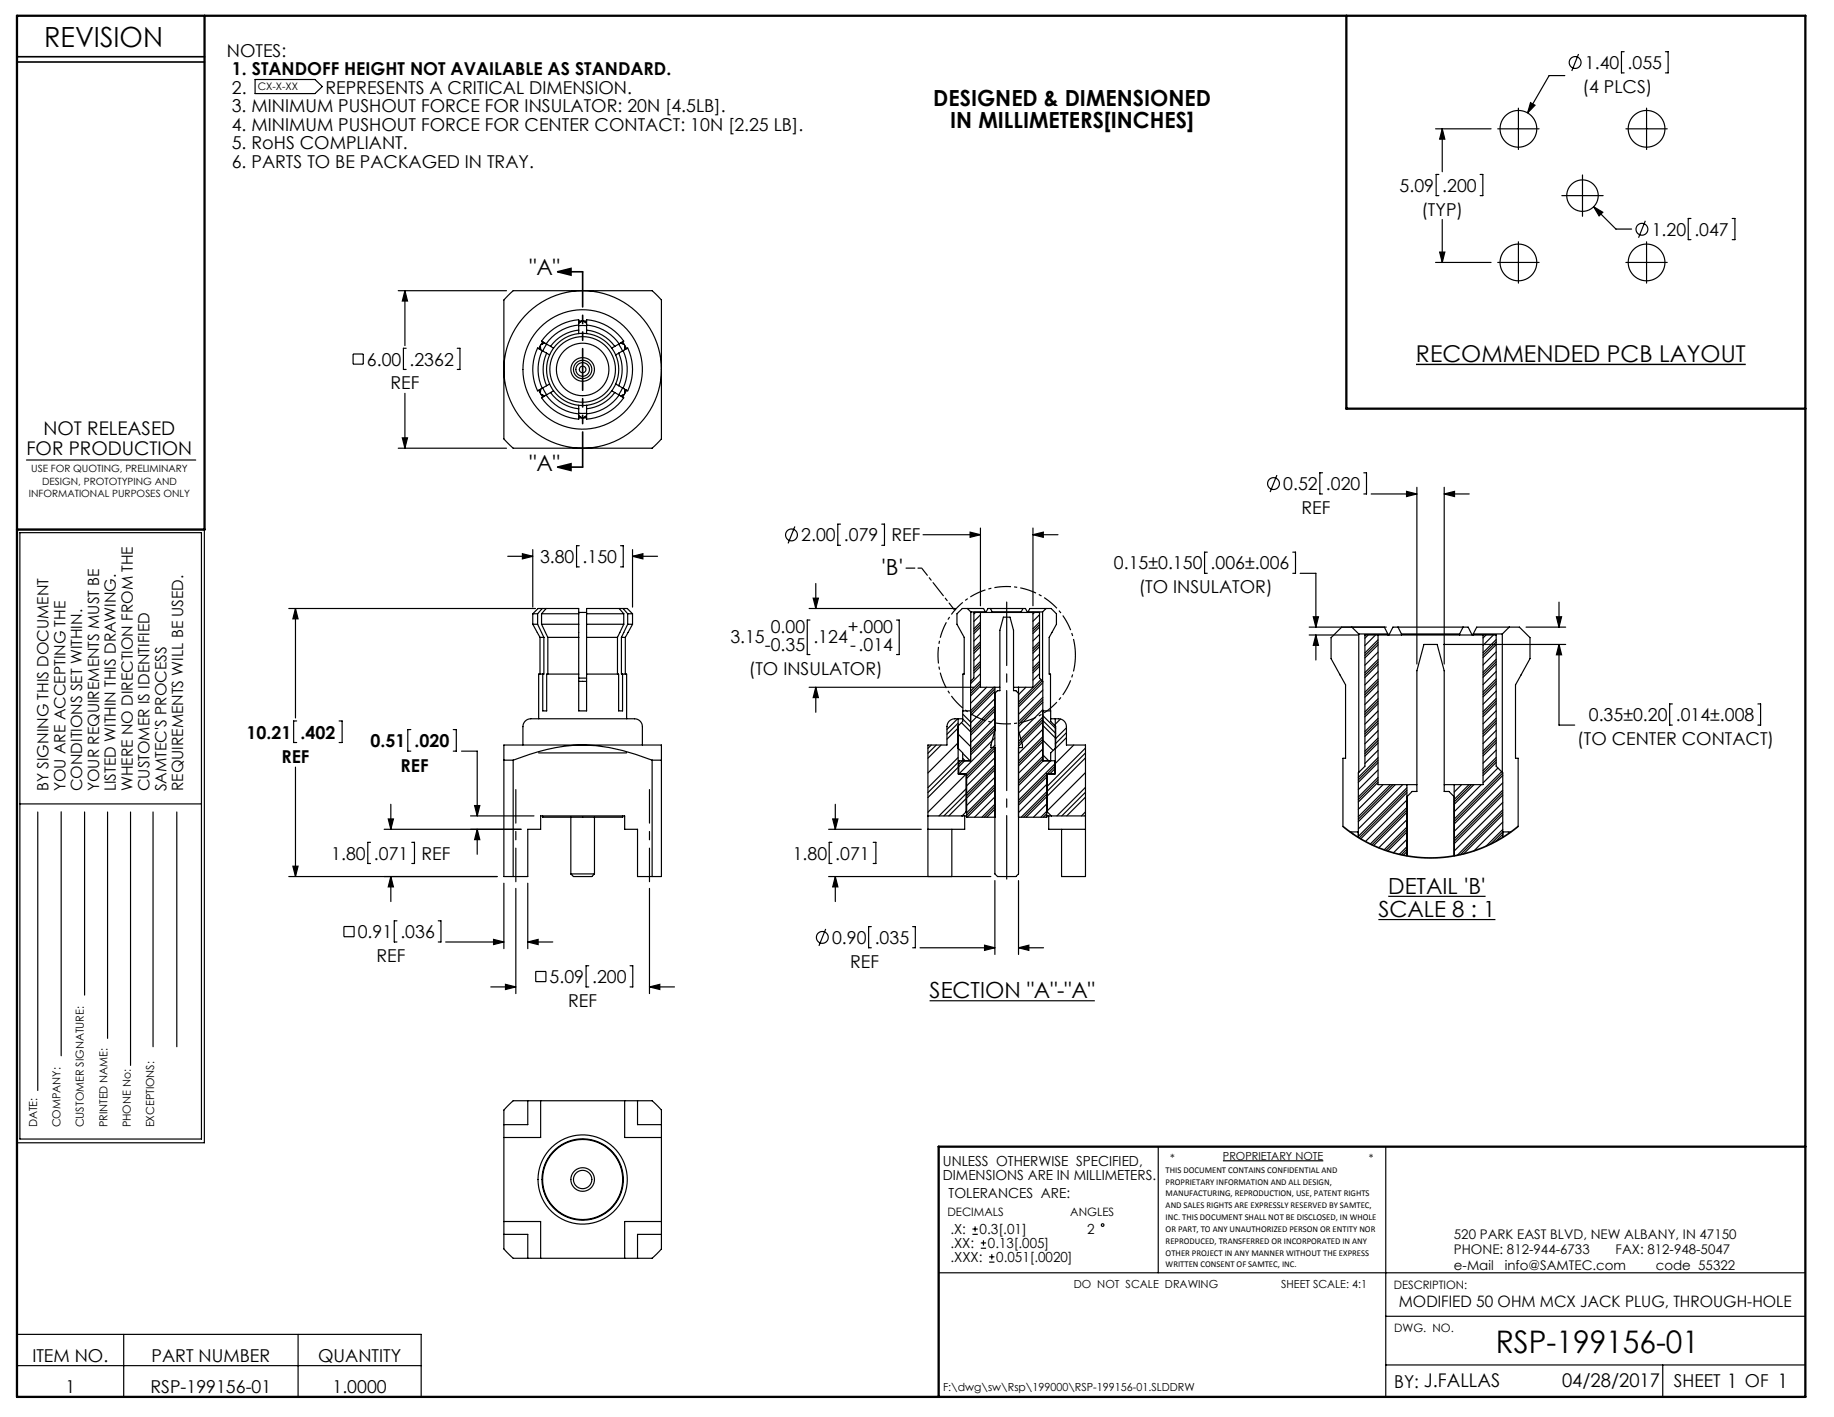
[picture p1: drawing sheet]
<svg xmlns="http://www.w3.org/2000/svg" width="279mm" height="216mm" viewBox="0 0 279 216" stroke-linecap="round" stroke-linejoin="round" font-family="sans-serif">
<g fill="none" stroke="#000" stroke-width=".18">
<path d="M38.9 12.1h9.1l1.1 1.1-1.1 1.1h-9.1zM218.7 19.6h8.5M219.7 19.6v6.6M219.7 19.6l.4 1.6h-.8zM228.2 19.6h6.3M231.3 16.5v6.3M233.2 15.6l.6 .4-1.1 1.2zM238.4 11.5h-2.4l-3.3 5.7M240.5 8.2l-1.1 2.6M247.4 7.9h-.4v3.2h.4M247.7 19.6h6.3M250.8 16.5v6.3"/>
<path d="M253.7 7.9h.4v3.2h-.4M218.7 40h8.5M219.2 26.6h-.4v3.2h.4M219.3 38.4h.8l-.4 1.6zM219.7 33.4v6.6M225.5 26.6h.4v3.2h-.4M228.2 40h6.3M231.3 36.8v6.3M237.9 29.8h6.3M241.1 26.7v6.3M242.8 31.5l1.4 .8-.6 .6zM242.8 31.5l3.4 3.4h2.4"/>
<path d="M247.7 40h6.3M250.7 33.6l-1.1 2.6M250.8 36.8v6.3M257.6 33.3h-.4v3.2h.4M263.9 33.3h.4v3.2h-.4M53.8 53.9h1.5v1.6h-1.5zM60.7 44.3h16.5M61.7 44.3l.4 1.6h-.8zM61.7 44.3v8.4M61.7 59.9v8.4M61.9 53.1h-.4v3.2h.4M69.7 53.1h.4v3.2h-.4"/>
<path d="M76.8 56.3v10.6l.6 .7 .8 .7h10.6M76.8 56.3a12 12 0 0 0 12 12M82.1 59.5l.6 1M82.2 59.4l.1 .3M82.3 52.7l.1 .6M82.3 52.9l-.1 .3M82.4 59.3l-.1 .6M82.6 53.4a6.8 6.8 0 0 0 0 5.8M82.6 53.4l-.7-.4a7.6 7.6 0 0 0 0 6.6l.7-.4M82.6 53.4l.7 .4M82.7 52.1l-.6 1M82.7 59.1l.6 1"/>
<path d="M82.8 52.1l-.2 .3M83 52.3l-.6 .2M83.3 53.8a6 6 0 0 0 0 5M83.3 53.8l.4 .3M83.3 52.4l-.6 1.1M83.7 58.5l.6 1M83.7 54.1a5.5 5.5 0 0 0 0 4.4M83.7 58.5l-1.1 .7M83.9 59.8a6 6 0 0 0 4.3 2.5M83.9 59.8l-.7 .4M84.3 53l-.6 1.1M84.3 59.5a5.5 5.5 0 0 0 3.9 2.3"/>
<path d="M84.3 59.5l-.4 .3M88.2 48.9h1.2M88.2 50.8h1.2M88.2 50.8v-2.1a7.6 7.6 0 0 0-5.7 3.3l1.8 1M88.2 49.5a6.8 6.8 0 0 0-5 2.9M88.2 50.3a6 6 0 0 0-4.3 2.5M88.2 50.8a5.5 5.5 0 0 0-3.9 2.2M88.2 49.6h1.2M88.5 49h-.3M88.7 48.9l-.5 .4M88.8 44.3h10.5l.8 .7 .7 .7v10.6M88.8 44.3a12 12 0 0 1 12 12"/>
<path d="M88.8 44.3a12 12 0 0 0-12 12M88.8 44.3h-10.6l-.8 .7-.6 .7v10.6M88.9 48.9l.5 .4M89 49h.4M89.4 50.3a6 6 0 0 1 4.3 2.5M89.4 49.5a6.8 6.8 0 0 1 4.9 2.9M89.4 50.8v-2.1a7.6 7.6 0 0 1 5.6 3.3l-.7 .4M89.4 50.8a5.5 5.5 0 0 1 3.8 2.2M93.2 53l.6 1.1M93.2 59.5l1.8 1.1a7.6 7.6 0 0 1-5.6 3.3v-1.6M93.2 59.5a5.5 5.5 0 0 1-3.8 2.3M93.7 59.8a6 6 0 0 1-4.3 2.5"/>
<path d="M93.7 52.8l-.5 .2M93.8 58.5l-.6 1M93.8 54.1a5.5 5.5 0 0 1 0 4.4M93.8 58.5l.5 .3M94.2 52.4l.6 1.1M94.3 53.8a6 6 0 0 1 0 5M94.3 53.8l-.5 .3M94.3 58.8l.6 .4M94.3 52.4l-.6 .4M94.5 52.3l.6 .2M94.8 52.1l.2 .3M94.8 59.1l-.6 1"/>
<path d="M94.8 52.1l.7 1M94.9 53.4a6.8 6.8 0 0 1 0 5.8M94.9 53.4l.7-.4a7.6 7.6 0 0 1 0 6.6l-.7-.4M94.9 53.4l-.6 .4M95.1 59.3l.1 .6M95.2 52.8l.2 .4M95.2 52.7l-.1 .6M95.4 59.4l-.2 .3M95.5 59.5l-.6 1M100.8 56.3a12 12 0 0 1-12 12M100.8 56.3v10.6l-.7 .7-.8 .7h-10.5M4 70.1h25.8"/>
<path d="M60.7 68.3h16.5M61.3 66.7h.8l-.4 1.6zM82.4 60.1l.6 .2M82.6 60.2l.2 .2M83.2 60.2a6.8 6.8 0 0 0 5 2.9M83.2 60.2l-.7 .4a7.6 7.6 0 0 0 5.7 3.3v-2.1M88.2 63.6h.3M88.2 63.7h1.2M88.2 61.8h1.2M88.2 63h1.2M88.2 63.3l.4 .4M89.4 61.8v.5"/>
<path d="M89.4 63.3l-.5 .4M89.4 63.6h-.4M94.3 60.2a6.8 6.8 0 0 1-4.9 2.9M95 60.1l-.2 .4M95.1 60.1l-.6 .2M128 79.9h-.4v3.2h.4M134.3 79.9h.4v3.2h-.4M194.5 72.4l-1 2.6M201.5 72h-.4v3.3h.4M207.8 72h.4v3.3h-.4M208.9 75.3h7M214.3 74.9l1.6 .4-1.6 .4z"/>
<path d="M215.9 74.2v27M220 75.3l1.6-.4v.8zM220 75.3h3.8M220 74.2v27M2.6 80.7h28.5v93.4h-28.5zM3 81.2h27.7v92.3h-27.7zM44 92.7h37.6M45 92.7v16.7M45 92.7l.4 1.6h-.8zM77.4 84.8h3.8M79.6 84.4l1.6 .4-1.6 .4zM81.2 95.1h.7"/>
<path d="M81.2 93.5h.7M81.2 93.5v1.6M81.2 95.1l1.1 2M81.2 83.7v8.8M81.9 95.1l1 2M81.9 93.5v1.6M82.3 97.1h.6M82.3 97.1v5.6M82.5 93.5h5.7M82.5 95.1h5.7M82.5 95.1l1 2M82.5 93.5v1.6"/>
<path d="M82.6 92.7l-.7 .8M82.6 92.7h-.6l-.8 .8M82.6 92.7h.6M82.9 97.1v5.6h-.2M83.2 92.7h5v4.4M83.2 92.7l-.7 .8M83.5 97.1h4.7M83.5 97.1v5.6M88.2 93.3h1.2M88.2 83.1h-.4v3.3h.4M89.4 93.5h5.6M89.4 95.1h5.6"/>
<path d="M89.4 97.1h4.7M94.1 97.1v5.6M94.3 92.7h-4.9v15.6h-1.2v-11.2M94.3 92.7h.6M94.3 92.7l.7 .8M94.5 83.1h.4v3.3h-.4M94.7 97.1h.6M94.7 97.1v5.6h.1M94.9 92.7l.7 .8M94.9 92.7h.7l.8 .8M95 95.1l-.9 2M95 93.5v1.6"/>
<path d="M95.3 97.1v5.6M95.6 95.1l-.9 2M95.6 93.5h.8M95.6 95.1h.8M95.6 93.5v1.6M96.4 84.8l1.5-.4v.8zM96.4 93.5v1.6M96.4 95.1l-1.1 2M96.4 83.7v8.8M96.4 84.8h3.8M121.1 80.2l-1 2.6M123.3 92.7h22.3"/>
<path d="M123.4 94.5h-.4v5.2h.4M123.9 91.1h.8l-.4 1.6zM124.3 88.9v3.8M136.6 94.5h.4v5.2h-.4M140.6 81.5h8.8M147.4 92.7h-.8l-.8 .8v1.6l1.1 2v5.6h-.2v5.6M147.4 92.7h2.4l.3 .5M147.4 92.7l.5 .5M147.8 81.1l1.6 .4-1.6 .4zM147.9 93.2h2.2M147.9 93.2v10.6M148.6 93.3l-.2 .3"/>
<path d="M149.4 93.3h8M149.4 93.3v11.4h2.2M149.4 93.3h-1v10l-.5 .5v12.1h-1.8v2M149.4 95.6l-1 1M149.4 98.5l-1 1M149.4 95.2l-1 1M149.4 98.2l-1 1M149.4 94.8l-1 1M149.4 97.8l-1 1M149.4 93.7l-1 1M149.4 96.7l-1 1M149.4 99.7l-1 1"/>
<path d="M149.4 80.5v11.8M150.1 93.2v.1M150.9 92.7h-.4l-.3 .6M150.9 92.7h4.9M150.9 92.7l.3 .5M151.2 93.2h4.4M151.2 93.2v.1M155.6 93.2v.1M155.8 92.7h.4l.3 .6M155.8 92.7l-.2 .5M156.6 93.2h2.2M156.6 93.2v.1"/>
<path d="M157.4 93.3v11.4h-2.2M157.4 93.3h1v10l.5 .5v12.1h1.8v2M157.4 81.5l1.5-.4v.8zM157.4 80.5v11.8M157.4 81.5h3.8M157.6 93.3l-.2 .2M158.4 98.5l-1 1M158.4 97.8l-1 1M158.4 95.5l-1 1M158.4 95.2l-1 1M158.4 98.2l-1 1M158.4 94.8l-1 1"/>
<path d="M158.4 93.7l-1 1M158.4 96.7l-1 1M158.4 99.7l-1 1M158.8 93.2v10.6M159.4 92.7h.7l.8 .8v1.6l-1.1 2v5.6h.2v5.6M159.4 92.7h-2.5l-.3 .5M159.4 92.7l-.6 .5M183.9 84.1h-.4v3.3h.4M197 84.1h.4v3.3h-.4M198.1 87.4h2.4v8.2M199.4 96.8h7.5M199.4 95.6h11.8"/>
<path d="M200.1 94h.8l-.4 1.6zM200.5 96.8v3.8M200.5 96.8l.4 1.5h-.8zM204.4 95.6l-1.6 1.6v3.2l2.2 4v11.1h-.4v10.4M207 96.6h4.4M207 96.6l-1.1-1h5l.5 1M207 96.6v21.1M208.1 96.8l-.2 .1M208.4 96.8l-.5 .4M209.5 96.8l-1.6 1.6M209.9 96.8h16M209.9 96.8h-2v20l-1 1v9.8"/>
<path d="M209.9 96.8v22.8h4.4M209.9 98.2l-2 2M209.9 97.9l-2 2M209.9 97.5l-2 2M209.9 99.4l-2 2M211.4 96.6v.2M213 95.6h-.8l-.6 1.2M213 95.6h9.9M213 95.6l.5 1M213.5 96.6h8.9M213.5 96.6v.2M220 98.2h18.5"/>
<path d="M222.4 96.6v.2M222.9 95.6h.8l.6 1.2M222.9 95.6l-.5 1M224.4 96.6h4.5M224.4 96.6v.2M225.9 96.8h2v20l1 1M225.9 96.8v22.8h-4.4M226 96.8h-.1M226.4 96.8l-.5 .4M227.5 96.8l-1.6 1.5M227.9 98.2l-2 2M227.9 97.8l-2 2"/>
<path d="M227.9 99.3l-2 2M227.9 97.4l-2 2M228.9 96.6v21.1M229.9 95.6h1.6l1.6 1.6v3.2l-2.2 4v11.1h.4v10.4M229.9 95.6h-4.9l-.6 1M229.9 95.6l-1 1M232.5 95.6h6M237.1 94h.8l-.4 1.6zM237.5 98.2v12.3h2.4M237.5 91.7v3.9M237.5 98.2l.4 1.6h-.8zM45 116.9v16.7"/>
<path d="M45.2 109.8h-.5v3.3h.5M51.7 109.8h.4v3.3h-.4M62.6 111.2h-.5v3.2h.5M69.1 111.2h.4v3.2h-.4M70.3 114.4h2.4v9.9M76.8 115.8h1.4M76.8 115.8v17.8h1.4M78.2 115.8v17.8M79.7 113.5v-2.8a1.41 1.41 0 0 1 1.7-1.2h14.8a1.31 1.31 0 0 1 1.7 1.2v2.8M82.1 114.7h13.4M82.7 102.7h-.6v6.8M82.7 102.7v5.6h.6v-5.6h4.9"/>
<path d="M88.2 103.8h1.2M88.2 103.3h1.2M88.8 113.5a28.4 28.4 0 0 0-10.6 2.3M88.8 113.5a28.4 28.4 0 0 1 10.5 2.3M88.8 113.5h12v2.3M88.8 113.5h-12v2.3M89.4 102.7h4.8v5.6h.6v-5.6M94.8 102.7h.7v6.8M99.3 115.8h1.5M99.3 115.8v17.8M100.8 115.8v17.8h-1.5M123.3 104.7h25"/>
<path d="M124.3 104.7l.4 1.6h-.8zM124.3 104.7v3.8M141.9 113.5l-.5 .5M142.6 113.5l-1.2 1.3M143.4 113.5l-2 2M145.9 109.5l-1.6 1.6M145.9 111.8l2 1.9M146 110.9l-1.7 1.7M146 116.9l-4.6 4.6M146 110.2l-1.7 1.7M146 116.2l-4.6 4.6M146 115.4l-4.6 4.6"/>
<path d="M146 113.2l-4.6 4.6M146 109.5a1.32 1.32 0 0 0-1.7 1.2v2.8h-2.9v20.1M146 109.5h.7M146 109.5v8.4h1.3v6.6h4.3M146.2 115.9l-.1 .2M146.5 110.1l1.4 1.4M146.6 115.9l-.5 .5M146.7 114.8l1.1 1.1M146.7 108.8l1.2 1.2M146.7 115.5l.3 .4M146.7 109.5l1.2 1.2M147 115.9l-.9 .9"/>
<path d="M147.2 117.9v5.8M147.2 118l-5.8 5.8M147.9 108.3h-1.2v1.6l-.8 .8v3.3l.8 .7v1.2M149.4 101.5l-1 1M149.4 104.5l-1.5 1.5M149.4 101.2l-1 1M149.4 104.2l-1.5 1.5M149.4 100.8l-1 1M149.4 103.8l-1.5 1.5M149.4 102.7l-1.5 1.5M150.3 104.7l-2.4 2.5M151.4 104.7l-3.5 3.6"/>
<path d="M151.6 119.5l-4.3 4.3M151.6 105.3l-3.7 3.7M151.6 111.3l-3.7 3.7M151.6 117.3l-4.3 4.3M151.6 110.6l-3.7 3.7M151.6 116.6l-4.3 4.3M151.6 107.6l-3.7 3.7M151.6 113.6l-4.4 4.3M151.6 108.3l-3.7 3.7M151.6 114.3l-4.3 4.3M151.6 105l-3.7 3.7M151.6 107.9l-3.7 3.7"/>
<path d="M151.6 110.9l-3.7 3.7M151.6 116.9l-4.3 4.3M151.6 119.9l-4.3 4.3M151.6 106.5l-3.7 3.7M151.6 109.4l-3.7 3.7M151.6 112.4l-5.5 5.5M151.6 115.4l-4.3 4.3M151.6 118.4l-4.3 4.3M151.6 104.7h.7M151.6 104.7v28.5l.4 .4h2.8l.4-.4v-28.5M151.6 111.3l-.6 2.2v.4h.6l-4.3 4.3M151.6 105.6l.4-.4h.3v-9.2l.6-2h1l.5 2v9.2h.4l.4 .4"/>
<path d="M154.4 104.7h.8M155.2 111.3l.6 2.2v.4h-.6M155.2 104.7h.1M156.3 104.7l-1.1 1.1M158.4 100.8l-1 1M158.4 101.5l-1 1M158.4 101.1l-1 1M158.4 102.6l-1 1M158.6 103.5l-3.4 3.5M158.8 103.7l-3.6 3.6M158.9 115.2l-3.7 3.7M158.9 112.2l-3.7 3.7"/>
<path d="M158.9 104l-3.7 3.7M158.9 110l-3.7 3.7M158.9 109.3l-3.7 3.7M158.9 106.3l-3.7 3.7M158.9 115l.9 .9M158.9 109l1.9 2M158.9 115.8l.1 .1M158.9 109.8l1.9 1.9M158.9 110.5l1.9 2M158.9 112.8l1.5 1.5M158.9 107l-3.7 3.7M158.9 113l-3.7 3.7"/>
<path d="M158.9 106.6l-3.7 3.7M158.9 109.6l-3.7 3.7M158.9 115.6l-3.7 3.7M158.9 105.1l-3.7 3.7M158.9 108.1l-3.7 3.7M158.9 111.1l-3.7 3.7M158.9 114.1l-3.7 3.7M158.9 112.6l-3.7 3.7M158.9 108.3h1.2v1.6l.7 .8v3.3l-.7 .7v1.2l-4.9 4.9M158.9 115.9l-3.7 3.8M159.5 118.4l-4.3 4.3M159.5 118l-4.3 4.3"/>
<path d="M159.5 119.5l-4.3 4.3M159.6 117.9v5.8M160.1 109.5h.7M160.7 116.4l-5.5 5.5M160.7 117.2l-.8 .7M160.7 116.8l-1.1 1.1M160.8 109.5a1.32 1.32 0 0 1 1.7 1.2v2.8h2.9v20.1h-3.7v-7.2M160.8 109.5v8.4h-1.3v6.6h-4.3M161.6 109.6l-.8 .7M162.5 112.4l-1.7 1.7M162.5 111.6l-1.7 1.7M162.5 110.9l-1.7 1.7"/>
<path d="M163.6 113.5l-2.8 2.8M165.4 115.5l-5.8 5.8M165.4 114.7l-5.8 5.8M165.4 114l-5.8 5.8M165.4 120l-4.4 4.3M165.4 117.7l-5.8 5.8M209.9 101.2l-2 2M209.9 104.2l-2 2M209.9 107.2l-2 2M209.9 110.2l-2 2M209.9 113.2l-2 2M209.9 116.2l-3 3"/>
<path d="M209.9 119.2l-3 3M209.9 100.9l-2 2M209.9 103.8l-2 2M209.9 106.8l-2 2M209.9 109.8l-2 2M209.9 112.8l-2 2M209.9 115.8l-3 3M209.9 118.8l-3 3M209.9 100.5l-2 2M209.9 103.5l-2 2M209.9 106.5l-2 2M209.9 109.5l-2 2"/>
<path d="M209.9 112.5l-2 2M209.9 115.4l-3 3M209.9 118.4l-3 3M209.9 102.4l-2 2M209.9 105.3l-2 2M209.9 108.3l-2 2M209.9 111.3l-2 2M209.9 114.3l-2 2M209.9 117.3l-3 3M210.7 119.6l-3.8 3.7M211.8 119.6l-4.9 4.8M212.2 119.6l-5.3 5.2"/>
<path d="M212.6 119.6l-5.7 5.6M213.7 119.6l-6.8 6.7M214.3 119.6h1.6M214.3 119.6v10.8M220 119.6h1.5M221.5 119.6v10.8M221.5 119.6h.1M222.7 119.6l-1.2 1.1M223.8 119.6l-2.3 2.2M224.2 119.6l-2.7 2.6M224.5 119.6l-3 3M225.7 119.6l-4.2 4.1"/>
<path d="M227.9 101.2l-2 2M227.9 107.2l-2 2M227.9 110.2l-2 2M227.9 113.2l-2 2M227.9 116.2l-2 2M227.9 100.8l-2 2M227.9 106.8l-2 2M227.9 109.8l-2 2M227.9 112.8l-2 2M227.9 115.8l-2 2M227.9 100.4l-2 2M227.9 103.4l-2 2"/>
<path d="M227.9 106.4l-2 2M227.9 109.4l-2 2M227.9 112.4l-2 2M227.9 115.4l-2 2M227.9 102.3l-2 2M227.9 105.3l-2 2M227.9 108.3l-2 2M227.9 114.3l-2 2M227.9 104.2l-2 2M227.9 103.8l-2 2M227.9 111.3l-2 2M228.2 117l-2.3 2.3"/>
<path d="M228.8 117.6l-7.3 7.2M228.9 117.8v9.8M228.9 118.2l-7.4 7.4M228.9 117.8l-7.4 7.4M228.9 119.3l-7.4 7.4M254.8 107.3h-.4v3.2h.4M267.8 107.3h.4v3.2h-.4M3 122.5h27.7M5.8 123.7v42.4M9.3 123.7v37.2M12.9 123.7v27.9M16.4 123.7v34.5"/>
<path d="M19.9 123.7v38.6M23.3 123.7v35.8M26.9 123.7v35.8M44 133.6h31.7M44.6 132h.8l-.4 1.6zM56.4 128.3h-.4v3.3h.4M58.5 126.4h20.9M59.1 124.8h.8l-.4 1.6zM59.5 122.5v3.9M59.5 133.6v3.8M59.5 133.6l.4 1.5h-.8zM62.7 128.3h.4v3.3h-.4"/>
<path d="M71.7 124.3h9.6M72.3 122.7h.8l-.4 1.6zM72.7 126.4v3.8M72.7 126.4l.4 1.5h-.8zM76.8 134.6v9.9M78.2 133.6h2.2v-7.2h2v-2.1h12.8v2.1h1.9v7.2h2.2M78.6 135.4v16M80.4 134.6v9.9M82.7 124.3v.2h12.2v-.2M87 133.2l.4 .4h2.8l.4-.4M87 133.2h3.6M87 124.5v8.7"/>
<path d="M90.6 124.5v8.7M98.9 135.4v16M126.2 126.4h14.1M126.2 133.6h24.7M126.7 128.3h-.4v3.3h.4M126.9 124.8h.7l-.3 1.6zM127.3 122.5v3.9M127.3 133.6v3.8M127.3 133.6l.3 1.5h-.7zM133 128.3h.4v3.3h-.4M141.4 124.3h5.2M145 126.4v7.2"/>
<path d="M146.6 124.3h.7M147 124.3v2.1h-5.6M147.2 123.7h.1M147.2 123.7l-.6 .6M147.2 121.7l-2.6 2.6M147.2 121l-3.4 3.3M147.2 120.2l-4.1 4.1M151.6 123.3l-1.3 1.2M151.6 122.5l-2 2M151.6 120.3l-4.3 4.2M151.6 122.9l-1.6 1.6M151.6 121.4l-3.1 3.1"/>
<path d="M151.6 124.4l-.1 .1M151.6 134.2v11.2M155.2 134.2v11.2M159.5 123.7h.1M159.5 124.3h.7M159.5 121.4l-3.2 3.1M159.5 120.6l-3.9 3.9M159.5 123.6l-.9 .9M159.5 124.4l-.2 .1M159.5 121l-3.5 3.5M159.5 124l-.6 .5M159.5 122.5l-2.1 2"/>
<path d="M159.6 123.7l.6 .6M159.8 124.3v2.1h5.6M160.2 124.3h5.2M165.4 121.5l-2.9 2.8M165.4 120.7l-3.6 3.6M165.4 123.7l-.6 .6M205.7 126.8h1.2M205.8 126.8l.3 .3M211.5 136.6h14.8M214.3 121.4l.8-.8h.8v-18.4l1-4h2l1.1 4v18.4h.7l.8 .8M214.3 120.8l-7 7M214.3 123.8l-5 5"/>
<path d="M214.3 126.8l-2.9 2.9M214.3 129.8l-.5 .5M214.3 120.4l-7.2 7.3M214.3 123.4l-5.3 5.3M214.3 126.4l-3.2 3.2M214.3 129.4l-.8 .8M214.3 120l-7.4 7.4M214.3 123l-5.5 5.6M214.3 126l-3.4 3.5M214.3 129l-1.1 1.2M214.3 121.9l-6.3 6.3M214.3 124.9l-4.2 4.3"/>
<path d="M214.3 127.9l-2 2M228.9 121.1l-7.4 7.4M228.9 124.1l-5.9 6M228.9 127.1l-1.1 1.1M228.9 120.8l-7.4 7.4M228.9 123.8l-6.4 6.4M228.9 120.4l-7.4 7.4M228.9 123.4l-6.9 6.9M228.9 126.4l-2.5 2.5M228.9 122.3l-7.4 7.4M228.9 125.3l-4.4 4.3M229.8 126.8l.1 .1"/>
<path d="M230.2 126.8h-1.3l-1.8 1.8M52.4 141.2h1.5v1.5h-1.5zM60.5 140.3h-.4v3.2h.4M66.8 140.3h.4v3.2h-.4M67.9 143.5h8.9M74.8 150.4h3.8M75.2 143.1l1.6 .4-1.6 .4zM77 150l1.6 .4-1.6 .4zM80.4 143.5l1.6-.4v.8zM80.4 143.5h3.8M81.6 148h1.6v1.6h-1.6zM89.7 147.1h-.4v3.3h.4"/>
<path d="M96 147.1h.4v3.3h-.4M98.9 150.4h3.9M98.9 150.4l1.6-.4v.8zM125.8 141.5l-1 2.6M132.7 141.2h-.4v3.2h.4M139 141.2h.4v3.2h-.4M140.2 144.4h11.4M141.6 152.5h25.2M150 144l1.6 .4-1.6 .4zM155.2 144.4l1.5-.4v.8zM155.2 144.4h3.8M210 140.1h17.8"/>
<path d="M77.4 168.4l.8-.7h21.1l.8 .7 .7 .7v21.2l-.7 .7-.8 .7h-21.1l-.8-.7-.6-.7v-21.2zM80.4 167.7v3.7h-3.6M82.4 167.7v5.6h-5.6M95.2 167.7v5.6h5.6M97.1 167.7v3.7h3.7M176.5 174.7v19.2M186.3 176.9h15.3M211.1 174.7v38.1M76.8 188.1h3.6v3.6M76.8 186.1h5.6v5.6M100.8 188.1h-3.7v3.6M100.8 186.1h-5.6v5.6"/>
<path d="M143 193.9h132M148.1 188.1h.9M148.1 187.3h.9M148.6 186.9v.8M149.4 190.2h.8M149.4 189.4h.8M149.8 189v.8M150.7 192.3h.8M150.7 191.5h.8M151.1 191.1v.8M2.6 203.3h61.6v9.5h-61.6zM2.6 208.1h61.6"/>
<path d="M18.8 203.3v9.5M45.4 203.3v9.5M211.1 208h63.9M211.1 200.6h63.9M253.3 208v4.8"/>
<circle cx="231.3" cy="19.6" r="2.8"/>
<circle cx="240" cy="9.5" r=".9"/>
<circle cx="250.8" cy="19.6" r="2.8"/>
<circle cx="231.3" cy="40" r="2.8"/>
<circle cx="241.1" cy="29.8" r="2.4"/>
<circle cx="250.1" cy="34.9" r=".9"/>
<circle cx="250.8" cy="40" r="2.8"/>
<circle cx="88.8" cy="56.3" r="4"/>
<circle cx="88.8" cy="56.3" r="9.1"/>
<circle cx="88.8" cy="56.3" r=".5"/>
<circle cx="88.8" cy="56.3" r="5"/>
<circle cx="88.8" cy="56.3" r="1.8"/>
<circle cx="88.8" cy="56.3" r="1.4"/>
<circle cx="88.8" cy="56.3" r="1.04"/>
<circle cx="194" cy="73.7" r=".9"/>
<circle cx="120.6" cy="81.5" r=".9"/>
<circle cx="125.3" cy="142.8" r=".9"/>
<circle cx="88.8" cy="179.7" r="6.2"/>
<circle cx="88.8" cy="179.7" r="1.8"/>
<circle cx="88.8" cy="179.7" r="6.8"/>
<circle cx="88.8" cy="179.7" r="1.4"/>
<circle cx="88.8" cy="179.7" r="6.1"/>
<circle cx="168" cy="186.7" r=".2"/>
</g>
<path d="M2.6 8.6h28.6M2.6 9.4h28.6M85 41.4l2-.5v1zM85 41.4h3.8M85 71.2l2-.5v1zM85 71.2h3.8M204.6 125.9l2.9 2 1.7 .9 1.7 .7 3.4 .9 1.8 .2 1.8 .1 1.9-.1 1.7-.2 1.7-.4 1.8-.5 1.6-.7 1.7-.8 1.5-1 1.5-1.1" fill="none" stroke="#000" stroke-width=".25"/>
<path d="M2.6 2.4h272.4v210.4h-272.4zM31.2 2.4v78.3h-28.6M205.1 2.4v59.9h69.9M275 174.7h-132v38.1" fill="none" stroke="#000" stroke-width=".35"/>
<path d="M215.7 55.5h50.3" fill="none" stroke="#000" stroke-width=".21"/>
<path d="M163.8 99.8a10.5 10.5 0 0 0-15.4-9.2 10.5 10.5 0 0 0-.8 18 10.5 10.5 0 0 0 16.2-7.9v-.9" fill="none" stroke="#000" stroke-width=".18" stroke-dasharray="2.5 .5 .5 .5" stroke-linecap="butt"/>
<path d="M138 86.6h2.4" fill="none" stroke="#000" stroke-width=".18" stroke-dasharray="2.5 .5 .5 .5" stroke-dashoffset="1.2"/>
<path d="M140.4 86.6l5 6.4" fill="none" stroke="#000" stroke-width=".18" stroke-dasharray="2.5 .5 .5 .5" stroke-dashoffset="1.1"/>
<path d="M88.8 41.4v29.8" fill="none" stroke="#000" stroke-width=".25" stroke-dasharray="6.3 1.3 1.3 1.3 1.3 1.3" stroke-dashoffset="1"/>
<path d="M78.6 120.3v14M98.9 134.3v-14" fill="none" stroke="#000" stroke-width=".18" stroke-dasharray="15.2 1.3 1.3 1.3" stroke-dashoffset="10.1"/>
<path d="M153.4 91.7v42.2" fill="none" stroke="#000" stroke-width=".18" stroke-dasharray="15.2 1.3 1.3 1.3" stroke-dashoffset="5.6"/>
<g fill="#000">
<path d="M85 41.4l2-.5v1zM85 71.2l2-.5v1z"/>
<path d="M45 92.7l.4 1.6h-.8zM44.6 132h.8l-.4 1.6zM72.7 126.4l.4 1.5h-.8zM72.3 122.7h.8l-.4 1.6z"/>
<path d="M59.1 124.8h.8l-.4 1.6zM59.5 133.6l.4 1.5h-.8zM80.4 143.5l1.6-.4v.8zM75.2 143.1l1.6 .4-1.6 .4zM77 150l1.6 .4-1.6 .4zM98.9 150.4l1.6-.4v.8zM79.6 84.4l1.6 .4-1.6 .4zM96.4 84.8l1.5-.4v.8zM61.7 44.3l.4 1.6h-.8zM61.3 66.7h.8l-.4 1.6zM147.8 81.1l1.6 .4-1.6 .4zM157.4 81.5l1.5-.4v.8zM124.3 104.7l.4 1.6h-.8zM123.9 91.1h.8l-.4 1.6zM126.9 124.8h.7l-.3 1.6zM127.3 133.6l.3 1.5h-.7zM150 144l1.6 .4-1.6 .4zM155.2 144.4l1.5-.4v.8zM214.3 74.9l1.6 .4-1.6 .4zM220 75.3l1.6-.4v.8zM200.5 96.8l.4 1.5h-.8zM200.1 94h.8l-.4 1.6zM237.5 98.2l.4 1.6h-.8zM237.1 94h.8l-.4 1.6zM219.7 19.6l.4 1.6h-.8zM219.3 38.4h.8l-.4 1.6zM233.2 15.6l-.5 1.6 1.1-1.2zM242.8 31.5l.8 1.4 .6-.6z"/>
</g>
<text font-size="4.7" x="227.9" y="206.1">RSP-199156-01</text>
<text font-size="4.2" x="6.7" y="7.1">REVISION</text>
<text font-size="3.5" x="215.7" y="55.1">RECOMMENDED PCB LAYOUT</text>
<g font-size="3.4">
<text x="142.2" y="16.2">DESIGNED &amp; DIMENSIONED</text>
<text x="144.8" y="19.4">IN MILLIMETERS[INCHES]</text>
<text x="80.7" y="42">&quot;A&quot;</text>
<text x="80.7" y="71.7">&quot;A&quot;</text>
<text x="134.3" y="87.5">'B'</text>
<text x="211.5" y="136.2">DETAIL 'B'</text>
<text x="210" y="139.7">SCALE 8 : 1</text>
<text x="141.6" y="152.1">SECTION &quot;A&quot;-&quot;A&quot;</text>
</g>
<g font-size="2.9">
<text x="4" y="69.3">FOR PRODUCTION</text>
<text x="6.6" y="66.3">NOT RELEASED</text>
<text x="238" y="211.3">04/28/2017</text>
</g>
<g font-size="2.7">
<text x="34.6" y="8.6">NOTES:</text>
<text x="35.3" y="11.5">1. STANDOFF HEIGHT NOT AVAILABLE AS STANDARD.</text>
<text x="241.5" y="10.5">1.40</text>
<text x="247.9" y="10.5">.055</text>
<text x="35.3" y="17.1">3. MINIMUM PUSHOUT FORCE FOR INSULATOR: 20N [4.5LB].</text>
<text x="35.3" y="14.3">2.</text>
<text x="49.6" y="14.3">REPRESENTS A CRITICAL DIMENSION.</text>
<text x="241.1" y="14.2">(4 PLCS)</text>
<text x="35.3" y="22.7">5. RoHS COMPLIANT.</text>
<text x="35.3" y="19.9">4. MINIMUM PUSHOUT FORCE FOR CENTER CONTACT: 10N [2.25 LB].</text>
<text x="35.3" y="25.6">6. PARTS TO BE PACKAGED IN TRAY.</text>
<text x="213.2" y="29.2">5.09</text>
<text x="219.7" y="29.2">.200</text>
<text x="216.5" y="32.9">(TYP)</text>
<text x="251.6" y="35.9">1.20</text>
<text x="258.1" y="35.9">.047</text>
<text x="55.9" y="55.7">6.00</text>
<text x="59.5" y="59.3">REF</text>
<text x="62.4" y="55.7">.2362</text>
<text x="195.5" y="74.7">0.52</text>
<text x="202" y="74.7">.020</text>
<text x="122.1" y="82.5">2.00</text>
<text x="128.6" y="82.5">.079</text>
<text x="135.8" y="82.5">REF</text>
<text x="198.3" y="78.3">REF</text>
<text x="82.3" y="85.8">3.80</text>
<text x="88.8" y="85.8">.150</text>
<text x="169.7" y="86.8">0.15±0.150</text>
<text x="184.4" y="86.8">.006±.006</text>
<text x="173.5" y="90.4">(TO INSULATOR)</text>
<text x="111.3" y="98">3.15</text>
<text x="116.5" y="99.1">-0.35</text>
<text x="117.4" y="96.5">0.00</text>
<text x="123.9" y="98">.124</text>
<text x="129.2" y="96.5">+.000</text>
<text x="129.5" y="99.1">-.014</text>
<text x="114.1" y="102.8">(TO INSULATOR)</text>
<text x="37.6" y="112.5">10.21</text>
<text x="45.8" y="112.5">.402</text>
<text x="56.5" y="113.9">0.51</text>
<text x="63.2" y="113.9">.020</text>
<text x="240.3" y="113.5">(TO CENTER CONTACT)</text>
<text x="242.1" y="109.9">0.35±0.20</text>
<text x="255.3" y="109.9">.014±.008</text>
<text x="42.9" y="116.3">REF</text>
<text x="61" y="117.6">REF</text>
<text x="50.5" y="131">1.80</text>
<text x="57" y="131">.071</text>
<text x="64.2" y="131">REF</text>
<text x="120.8" y="131">1.80</text>
<text x="127.3" y="131">.071</text>
<text x="54.5" y="142.9">0.91</text>
<text x="61" y="142.9">.036</text>
<text x="126.8" y="143.8">0.90</text>
<text x="133.3" y="143.8">.035</text>
<text x="57.3" y="146.6">REF</text>
<text x="83.7" y="149.8">5.09</text>
<text x="90.2" y="149.8">.200</text>
<text x="129.5" y="147.5">REF</text>
<text x="86.6" y="153.4">REF</text>
<text x="4.9" y="207.5">ITEM NO.</text>
<text x="23.1" y="207.5">PART NUMBER</text>
<text x="48.5" y="207.5">QUANTITY</text>
<text x="10" y="212.3">1</text>
<text x="22.9" y="212.3">RSP-199156-01</text>
<text x="50.7" y="212.3">1.0000</text>
<text x="212.4" y="211.5">BY: J.FALLAS</text>
<text x="255" y="211.4">SHEET 1 OF 1</text>
</g>
<g font-size="2.4">
<text x="7.4" y="120.6" transform="rotate(-90 7.4 120.6)">BY SIGNING THIS DOCUMENT</text>
<text x="10" y="120.6" transform="rotate(-90 10 120.6)">YOU ARE ACCEPTING THE</text>
<text x="12.5" y="120.6" transform="rotate(-90 12.5 120.6)">CONDITIONS SET WITHIN.</text>
<text x="15.1" y="120.6" transform="rotate(-90 15.1 120.6)">YOUR REQUIREMENTS MUST BE</text>
<text x="17.6" y="120.6" transform="rotate(-90 17.6 120.6)">LISTED WITHIN THIS DRAWING.</text>
<text x="20.2" y="120.6" transform="rotate(-90 20.2 120.6)">WHERE NO DIRECTION FROM THE</text>
<text x="22.8" y="120.6" transform="rotate(-90 22.8 120.6)">CUSTOMER IS IDENTIFIED</text>
<text x="25.3" y="120.6" transform="rotate(-90 25.3 120.6)">SAMTEC'S PROCESS</text>
<text x="27.9" y="120.6" transform="rotate(-90 27.9 120.6)">REQUIREMENTS WILL BE USED.</text>
<text x="213.1" y="199.2">MODIFIED 50 OHM MCX JACK PLUG, THROUGH-HOLE</text>
</g>
<g font-size="2.1">
<text x="143.6" y="177.7">UNLESS OTHERWISE SPECIFIED,</text>
<text x="143.6" y="179.8">DIMENSIONS ARE IN MILLIMETERS.</text>
<text x="144.5" y="182.6">TOLERANCES ARE:</text>
<text x="144.8" y="188.1">.X:</text>
<text x="144.8" y="190.2">.XX:</text>
<text x="149.2" y="188.1">0.3[.01]</text>
<text x="150.5" y="190.2">0.13[.005]</text>
<text x="165.6" y="188.1">2</text>
<text x="144.8" y="192.3">.XXX:</text>
<text x="151.8" y="192.3">0.051[.0020]</text>
</g>
<g font-size="2">
<text x="221.5" y="188.8">520 PARK EAST BLVD, NEW ALBANY, IN 47150</text>
<text x="221.5" y="191.1">PHONE: 812-944-6733</text>
<text x="246.1" y="191.1">FAX: 812-948-5047</text>
<text x="221.5" y="193.4">e-Mail</text>
<text x="229.3" y="193.4">info@SAMTEC.com</text>
<text x="252.2" y="193.4">code 55322</text>
</g>
<g font-size="1.8">
<text x="144.3" y="185.3">DECIMALS</text>
<text x="163" y="185.3">ANGLES</text>
<text x="212.3" y="196.4">DESCRIPTION:</text>
<text x="212.4" y="202.9">DWG. NO.</text>
</g>
<g font-size="1.7">
<text x="5.7" y="171.8" transform="rotate(-90 5.7 171.8)">DATE:</text>
<text x="9.2" y="171.8" transform="rotate(-90 9.2 171.8)">COMPANY:</text>
<text x="12.8" y="171.8" transform="rotate(-90 12.8 171.8)">CUSTOMER SIGNATURE:</text>
<text x="16.4" y="171.8" transform="rotate(-90 16.4 171.8)">PRINTED NAME:</text>
<text x="19.9" y="171.8" transform="rotate(-90 19.9 171.8)">PHONE No:</text>
<text x="23.5" y="171.8" transform="rotate(-90 23.5 171.8)">EXCEPTIONS:</text>
<text x="178.3" y="177.1">*</text>
<text x="186.3" y="176.7">PROPRIETARY NOTE</text>
<text x="208.5" y="177.1">*</text>
<text x="163.6" y="196.3">DO NOT SCALE DRAWING</text>
<text x="195.2" y="196.2">SHEET SCALE: 4:1</text>
<text x="143.7" y="212">F:\dwg\sw\Rsp\199000\RSP-199156-01.SLDDRW</text>
</g>
<text font-size="1.6" x="39.3" y="13.7">CX-X-XX</text>
<g font-size="1.5">
<text x="4.7" y="71.9">USE FOR QUOTING, PRELIMINARY</text>
<text x="4.4" y="75.8">INFORMATIONAL PURPOSES ONLY</text>
<text x="6.4" y="73.9">DESIGN, PROTOTYPING AND</text>
</g>
<g font-size="1.4">
<text x="177.6" y="178.7">THIS DOCUMENT CONTAINS CONFIDENTIAL AND</text>
<text x="177.6" y="180.5">PROPRIETARY INFORMATION AND ALL DESIGN,</text>
<text x="177.6" y="182.3">MANUFACTURING, REPRODUCTION, USE, PATENT RIGHTS</text>
<text x="177.6" y="184.1">AND SALES RIGHTS ARE EXPRESSLY RESERVED BY SAMTEC,</text>
<text x="177.6" y="185.9">INC. THIS DOCUMENT SHALL NOT BE DISCLOSED, IN WHOLE</text>
<text x="177.6" y="187.7">OR PART, TO ANY UNAUTHORIZED PERSON OR ENTITY NOR</text>
<text x="177.6" y="189.5">REPRODUCED, TRANSFERRED OR INCORPORATED IN ANY</text>
<text x="177.6" y="191.3">OTHER PROJECT IN ANY MANNER WITHOUT THE EXPRESS</text>
<text x="177.6" y="193.1">WRITTEN CONSENT OF SAMTEC, INC.</text>
</g>
</svg>
